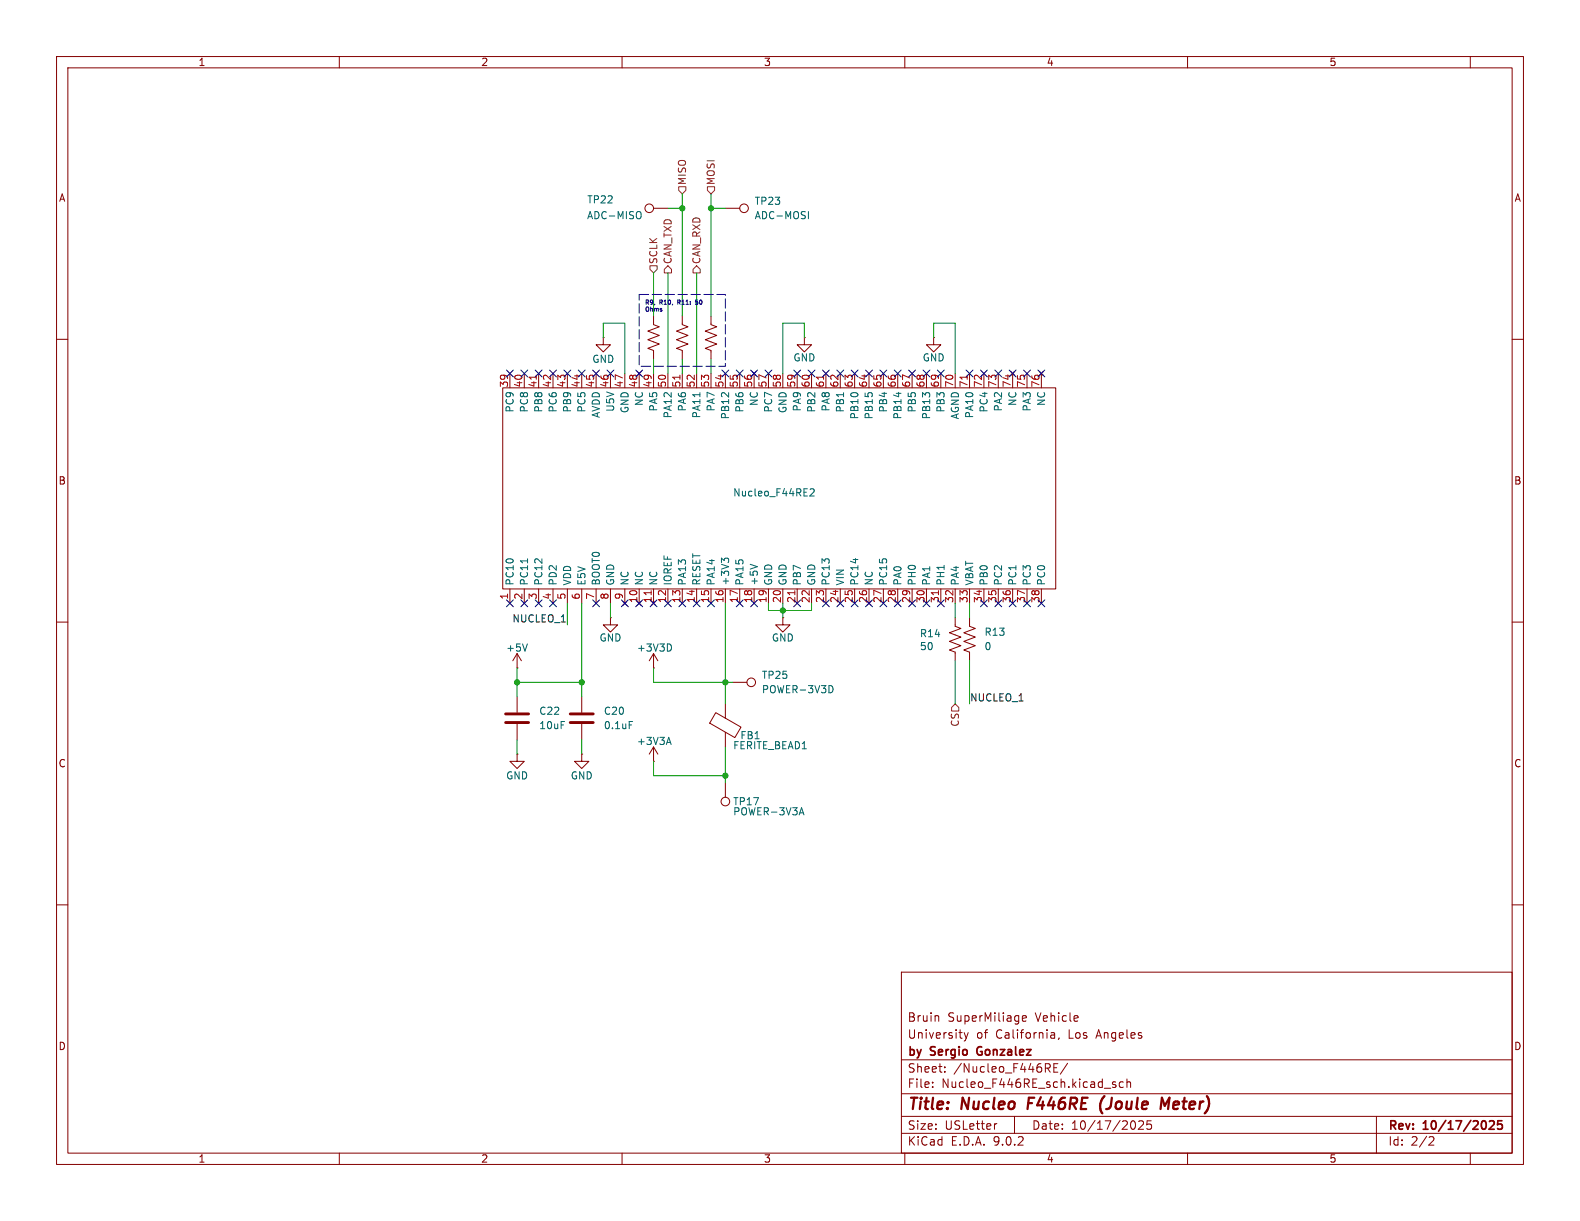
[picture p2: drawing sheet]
<svg xmlns="http://www.w3.org/2000/svg" width="279mm" height="216mm" viewBox="0 0 279 216" stroke-linecap="round" stroke-linejoin="round" font-family="sans-serif">
<g fill="none" stroke="#840000" stroke-width=".18">
<path d="M10 10h259.4v195.9h-259.4zM12 12h255.4v191.9h-255.4zM60 10v2M110 10v2M160 10v2M210 10v2M260 10v2M115.6 36.8h2.5M128.3 36.8h2.5M106.7 59.7v1.3h1.2l-1.2 1.2-1.3-1.2h1.3M106.7 59.7h.1M115.6 55.9v1.5l1 .4-2 .7 2 .8-2 .8 2 .7-2 .8 1 .4v1.5"/>
<path d="M120.6 55.9v1.5l1.1 .4-2.1 .7 2.1 .8-2.1 .8 2.1 .7-2.1 .8 1 .4v1.5M125.7 55.9v1.5l1 .4-2 .7 2 .8-2 .8 2 .7-2 .8 1 .4v1.5M142.2 59.7v1.3h1.3l-1.3 1.2-1.2-1.2h1.2M142.2 59.7h.1M165.1 59.7v1.3h1.3l-1.3 1.2-1.3-1.2h1.3M165.1 59.7h.1M10 60h2M88.9 68.6h97.8v35.5h-97.8zM90.2 66v2.6M92.7 66v2.6M95.2 66v2.6M97.8 66v2.6"/>
<path d="M100.3 66v2.6M102.9 66v2.6M105.4 66v2.6M107.9 66v2.6M110.5 66v2.6M112.6 65.7l.8 .7M113 66v2.6M113.4 65.7l-.8 .7M115.6 66v2.6M118.1 66v2.6M120.6 66v2.6M123.2 66v2.6"/>
<path d="M125.7 66v2.6M128.3 66v2.6M130.8 66v2.6M133 65.7l.7 .7M133.3 66v2.6M133.7 65.7l-.7 .7M135.9 66v2.6M138.4 66v2.6M141 66v2.6M143.5 66v2.6M146 66v2.6M148.6 66v2.6"/>
<path d="M151.1 66v2.6M153.7 66v2.6M156.2 66v2.6M158.7 66v2.6M161.3 66v2.6M163.8 66v2.6M166.4 66v2.6M168.9 66v2.6M171.4 66v2.6M174 66v2.6M176.5 66v2.6M178.7 65.7l.8 .7"/>
<path d="M179.1 66v2.6M179.5 65.7l-.8 .7M181.6 66v2.6M183.8 65.7l.7 .7M184.1 66v2.6M184.5 65.7l-.7 .7M267.4 60h2M10 110h2M90.2 104.1v2.6M91.4 118.1h.1M91.4 115.6v2.5M91.4 115.6l-.7 1.2"/>
<path d="M91.4 115.6l.8 1.2M92.7 104.1v2.6M95.2 104.1v2.6M97.8 104.1v2.6M100.3 104.1v2.6M102.9 104.1v2.6M105.4 104.1v2.6M107.9 109.2v1.3h1.3l-1.3 1.3-1.2-1.3h1.2M107.9 109.2h.1M107.9 104.1v2.6M110.1 106.3l.8 .8M110.5 104.1v2.6"/>
<path d="M110.9 106.3l-.8 .8M113 104.1v2.6M115.2 106.3l.8 .8M115.6 118.1h.1M115.6 115.6l-.8 1.2M115.6 115.6l.7 1.2M115.6 104.1v2.6M115.6 115.6v2.5M116 106.3l-.8 .8M118.1 104.1v2.6M120.6 104.1v2.6M123.2 104.1v2.6"/>
<path d="M125.7 104.1v2.6M128.3 104.1v2.6M130.8 104.1v2.6M133.3 104.1v2.6M135.9 104.1v2.6M138.4 109.2v1.3h1.3l-1.3 1.3-1.2-1.3h1.2M138.4 109.2h.1M138.4 104.1v2.6M141 104.1v2.6M143.5 104.1v2.6M146 104.1v2.6M148.6 104.1v2.6"/>
<path d="M151.1 104.1v2.6M153.7 104.1v2.6M156.2 104.1v2.6M158.7 104.1v2.6M161.3 104.1v2.6M163.8 104.1v2.6M166.4 104.1v2.6M168.9 109.2v1.5l1 .4-2 .8 2 .7-2 .8 2 .8-2 .7 1 .4v1.5M168.9 104.1v2.6M171.4 109.2v1.5l1.1 .4-2.1 .8 2.1 .7-2.1 .8 2.1 .8-2.1 .7 1 .4v1.5M171.4 104.1v2.6M174 104.1v2.6"/>
<path d="M176.5 104.1v2.6M179.1 104.1v2.6M181.6 104.1v2.6M184.1 104.1v2.6M267.4 110h2M91.4 133.4v1.2h1.3l-1.3 1.3-1.2-1.3h1.2M91.4 133.4h.1M91.4 123.2v2.8M91.4 128v2.8M102.9 133.4v1.2h1.2l-1.2 1.3-1.3-1.3h1.3M102.9 133.4h.1M102.9 123.2v2.8"/>
<path d="M102.9 128v2.8M115.6 134.6h.1M115.6 132.1v2.5M115.6 132.1l-.8 1.3M115.6 132.1l.7 1.3M126.6 126l4.4 2.6-1.1 1.8-4.4-2.5zM128.3 124.5v2.5M128.3 129.5v2.6M128.3 138.4v2.6M129.5 120.7h2.6M10 160h2M159.4 171.9h108v32h-108z"/>
<path d="M165.8 179.6l.2 .2v.8M190.6 179.7v.2l-.7 .2M267.4 160h2M159.4 197.4h108M159.4 193.4h108M159.4 187.4h108M164.9 192.1v.2M164.9 191.4v.1M167.1 189.4v.2M167.1 188.7v.1M170.5 182.6l.4 1M170.9 183.6l-.2 .3-.2 .2"/>
<path d="M171.2 182.6l-.3 1M176.3 198.7l-.3 .1M179.4 197.4v3M180.8 180.1l.7-.2-.1-.2-.4-.1-.2 .2 .1 .7h.5M186 182.6h.3l.2 .2v.8M186.4 188.8h.5M186.5 183.5l-.5 .1M186.5 182.9l-.5 .1M187.1 188.1h-.7v1.5h.7M187.3 183.5l-.2 .3M188.8 188l-1.3 1.9M197.3 191.4l-.4-.1-.2 .2 .1 .2 .5 .2v.3h-.6"/>
<path d="M198.6 191.4l-.4-.1-.3 .3v.4l.2 .2h.5M199.3 191.4l.2-.1 .4 .1v.9M199.3 190.8v1.5M200.6 198.3l.2 .8-.2 .4-.2 .2M202.1 198.3v.5l-.8 .9h.9M202.9 198.2l-.1 .7 .2-.1h.5l.1 .6-.2 .3-.6-.2M243.4 197.4v6.5M60 203.9v2M110 203.9v2M159.4 200.4h108M160 203.9v2M210 203.9v2"/>
<path d="M252.9 201l.5 .1 .2 .3-1 1.1h1M260 203.9v2"/>
<circle cx="114.8" cy="36.8" r=".76"/>
<circle cx="131.6" cy="36.8" r=".76"/>
<circle cx="132.8" cy="120.6" r=".76"/>
<circle cx="128.3" cy="141.7" r=".76"/>
</g>
<path d="M172.9 185.3l-.2 .4 .2 .7M263.4 198.3l.6-.1 .2 .1v.3l-.9 1.1h.9M265.6 198.2h-.7l-.1 .7 .2-.2 .5 .1 .2 .2-.1 .5-.2 .2-.6-.2" fill="none" stroke="#840000" stroke-width=".3"/>
<path d="M181.9 194.1l-.2 2M195.3 193.8a2.35 2.35 0 0 0-.4 3.1M205.2 196.1l.3-2 .5 1.4 .8-1.4-.2 2" fill="none" stroke="#840000" stroke-width=".4"/>
<path d="M89.4 126.2h4.1M89.4 127.8h4.1M100.8 126.2h4.1M100.8 127.8h4.1" fill="none" stroke="#840000" stroke-width=".51"/>
<g fill="none" stroke="#006464" stroke-width=".18">
<path d="M113.1 37.4l.1 .1a.81 .81 0 0 1-.1 1.2M143 37.4v1.3M123.8 69.4v.8M93.3 98.8v.7M128.1 99.1l-.5-.4v.8M128.1 98.9l.2-.2h.3l.2 .2M132.7 99.8l1.2 .4M143.3 86.6l.4-.2 .3 .4-.8 .9h.8M93.3 113.9l-.5 1.2M118.5 113.9l.2 .5-.2 .7M111.3 127.6h.6M118 131.3h.6"/>
<path d="M118.3 130.4l.4 1.2M146.6 121.2a.64 .64 0 0 1 .7 .7 .64 .64 0 0 1-.7 .6M141.3 144.1l.4-1.3 .5 1.3M141.4 143.7h.6"/>
</g>
<path d="M94.8 66.3v.8M120.2 66.3v.8M145.6 66.3v.8M171 66.3v.8M115.2 104.4v.8M140.6 104.4v.8M166 104.4v.8" fill="none" stroke="#a90000" stroke-width=".18"/>
<path d="M120 33h1.3v.7l-.7 .6-.6-.6zM125.1 33h1.3v.7l-.7 .6-.6-.6zM114.9 47h1.3v.6l-.6 .7-.7-.7zM118.1 47l.6 .6v.7h-1.2v-.7zM123.2 47l.6 .6v.7h-1.2v-.7zM168.9 124.5l.6 .6v.6h-1.2v-.6z" fill="none" stroke="#725600" stroke-width=".18"/>
<g fill="none" stroke="#009600" stroke-width=".18">
<path d="M118.1 36.8h2.5M120.6 34.3v21.6M125.7 34.3v21.6M125.7 36.8h2.6M106.7 59.7v-2.5h3.8v8.8M115.6 48.3v7.6M118.1 48.3v17.7M123.2 48.3v17.7M142.2 59.7v-2.5h-3.8v8.8M165.1 59.7v-2.5h3.8v8.8M115.6 63.5v2.5M120.6 63.5v2.5"/>
<path d="M125.7 63.5v2.5M91.4 118.1v5.1M100.3 106.7v3.8M102.9 106.7v16.5M107.9 106.7v2.5M115.6 118.1v2.6h13.9M128.3 106.7v17.8M135.9 106.7v1.3h7.6v-1.3M138.4 106.7v2.5M168.9 106.7v2.5M168.9 116.8v7.7M171.4 106.7v2.5"/>
<path d="M171.4 116.8v7.7M91.4 120.7h11.5M91.4 130.8v2.6M102.9 130.8v2.6M115.6 134.6v2.6h12.7M128.3 132.1v6.3"/>
</g>
<g fill="none" stroke="#000084" stroke-width=".18">
<path d="M89.6 65.4l1.2 1.2M90.8 65.4l-1.2 1.2M92.1 65.4l1.2 1.2M93.3 65.4l-1.2 1.2M94.6 65.4l1.3 1.2M95.9 65.4l-1.3 1.2M97.2 65.4l1.2 1.2M98.4 65.4l-1.2 1.2M99.7 65.4l1.2 1.2M100.9 65.4l-1.2 1.2M102.3 65.4l1.2 1.2M103.5 65.4l-1.2 1.2"/>
<path d="M104.8 65.4l1.2 1.2M106 65.4l-1.2 1.2M107.3 65.4l1.3 1.2M108.6 65.4l-1.3 1.2M112.4 65.4l1.2 1.2M113.6 65.4l-1.2 1.2M127.7 65.4l1.2 1.2M128.9 65.4l-1.2 1.2M130.2 65.4l1.2 1.2M131.4 65.4l-1.2 1.2M132.7 65.4l1.3 1.2M134 65.4l-1.3 1.2"/>
<path d="M135.3 65.4l1.2 1.2M136.5 65.4l-1.2 1.2M140.4 65.4l1.2 1.2M141.6 65.4l-1.2 1.2M142.9 65.4l1.2 1.2M144.1 65.4l-1.2 1.2M145.4 65.4l1.3 1.2M146.7 65.4l-1.3 1.2M148 65.4l1.2 1.2M149.2 65.4l-1.2 1.2M150.5 65.4l1.2 1.2M151.7 65.4l-1.2 1.2"/>
<path d="M153.1 65.4l1.2 1.2M154.3 65.4l-1.2 1.2M155.6 65.4l1.2 1.2M156.8 65.4l-1.2 1.2M158.1 65.4l1.3 1.2M159.4 65.4l-1.3 1.2M160.7 65.4l1.2 1.2M161.9 65.4l-1.2 1.2M163.2 65.4l1.2 1.2M164.4 65.4l-1.2 1.2M165.8 65.4l1.2 1.2M167 65.4l-1.2 1.2"/>
<path d="M170.8 65.4l1.3 1.2M172.1 65.4l-1.3 1.2M173.4 65.4l1.2 1.2M174.6 65.4l-1.2 1.2M175.9 65.4l1.2 1.2M177.1 65.4l-1.2 1.2M178.5 65.4l1.2 1.2M179.7 65.4l-1.2 1.2M181 65.4l1.2 1.2M182.2 65.4l-1.2 1.2M183.5 65.4l1.3 1.2M184.8 65.4l-1.3 1.2"/>
<path d="M89.6 106.1l1.2 1.2M90.8 106.1l-1.2 1.2M92.1 106.1l1.2 1.2M93.3 106.1l-1.2 1.2M94.6 106.1l1.3 1.2M95.9 106.1l-1.3 1.2M97.2 106.1l1.2 1.2M98.4 106.1l-1.2 1.2M104.8 106.1l1.2 1.2M106 106.1l-1.2 1.2M109.9 106.1l1.2 1.2M111.1 106.1l-1.2 1.2"/>
<path d="M112.4 106.1l1.2 1.2M113.6 106.1l-1.2 1.2M115 106.1l1.2 1.2M116.2 106.1l-1.2 1.2M117.5 106.1l1.2 1.2M118.7 106.1l-1.2 1.2M120 106.1l1.3 1.2M121.3 106.1l-1.3 1.2M122.6 106.1l1.2 1.2M123.8 106.1l-1.2 1.2M125.1 106.1l1.2 1.2M126.3 106.1l-1.2 1.2"/>
<path d="M130.2 106.1l1.2 1.2M131.4 106.1l-1.2 1.2M132.7 106.1l1.3 1.2M134 106.1l-1.3 1.2M140.4 106.1l1.2 1.2M141.6 106.1l-1.2 1.2M145.4 106.1l1.3 1.2M146.7 106.1l-1.3 1.2M148 106.1l1.2 1.2M149.2 106.1l-1.2 1.2M150.5 106.1l1.2 1.2M151.7 106.1l-1.2 1.2"/>
<path d="M153.1 106.1l1.2 1.2M154.3 106.1l-1.2 1.2M155.6 106.1l1.2 1.2M156.8 106.1l-1.2 1.2M158.1 106.1l1.3 1.2M159.4 106.1l-1.3 1.2M160.7 106.1l1.2 1.2M161.9 106.1l-1.2 1.2M163.2 106.1l1.2 1.2M164.4 106.1l-1.2 1.2M165.8 106.1l1.2 1.2M167 106.1l-1.2 1.2"/>
<path d="M173.4 106.1l1.2 1.2M174.6 106.1l-1.2 1.2M175.9 106.1l1.2 1.2M177.1 106.1l-1.2 1.2M178.5 106.1l1.2 1.2M179.7 106.1l-1.2 1.2M181 106.1l1.2 1.2M182.2 106.1l-1.2 1.2M183.5 106.1l1.3 1.2M184.8 106.1l-1.3 1.2"/>
</g>
<path d="M113 52.1h15.3v12.7h-15.3z" fill="none" stroke="#0000c2" stroke-width=".18" stroke-dasharray="1.7 .6"/>
<g fill="none" stroke="#0000c2" stroke-width=".18">
<path d="M114.7 53.1h-.4v.7M115 53.1h.4M115.1 54.3v.7M117.1 53.1h-.4v.7M117.6 53.2v-.1v.7M118.2 53.1h.3M119.9 53.4h.2M120.3 53.1h-.4v.7M120.7 53.2l.1-.1v.7M121.4 53.2l.1-.1v.7M123 53.7v.1M123 53.8h.3"/>
<path d="M123.4 53.1h-.4v.3h.3M123.7 53.2l.2-.1 .2 .1"/>
</g>
<g fill="#009600" stroke="#009600" stroke-width=".18">
<circle cx="128.3" cy="120.7" r=".46"/>
<circle cx="91.4" cy="120.7" r=".46"/>
<circle cx="102.9" cy="120.7" r=".46"/>
<circle cx="128.3" cy="137.2" r=".46"/>
<circle cx="138.4" cy="108" r=".46"/>
<circle cx="125.7" cy="36.8" r=".46"/>
<circle cx="120.6" cy="36.8" r=".46"/>
</g>
<g font-size="2.8" fill="#840000">
<text x="160.4" y="196.8">Title:</text>
<text x="170.1" y="196.8">Nucleo</text>
<text x="182.6" y="196.8">F446RE</text>
<text x="196.1" y="196.8">(Joule</text>
<text x="207.7" y="196.8">Meter)</text>
</g>
<g font-size="2.1" fill="#840000">
<text x="160.4" y="183.9">University</text>
<text x="160.4" y="180.9">Bruin</text>
<text x="167.6" y="180.9">SuperMiliage</text>
<text x="172.6" y="183.9">of</text>
<text x="176.1" y="183.9">California,</text>
<text x="183.1" y="180.9">Vehicle</text>
<text x="189.1" y="183.9">Los</text>
<text x="194.2" y="183.9">Angeles</text>
<text x="160.4" y="189.9">Sheet:</text>
<text x="160.4" y="187.1">by</text>
<text x="164.6" y="187.1">Sergio</text>
<text x="168.6" y="189.9">/Nucleo_F446RE/</text>
<text x="173.5" y="187.1">Gonzalez</text>
<text x="160.4" y="192.6">File:</text>
<text x="166.5" y="192.6">Nucleo_F446RE_sch.kicad_sch</text>
<text x="160.4" y="202.8">KiCad</text>
<text x="160.4" y="200">Size:</text>
<text x="167.1" y="200">USLetter</text>
<text x="168.1" y="202.8">E.D.A.</text>
<text x="175.7" y="202.8">9.0.2</text>
<text x="182.4" y="200">Date:</text>
<text x="189.4" y="200">10/17/2025</text>
<text x="245.4" y="200.2">Rev:</text>
<text x="245.4" y="202.8">Id:</text>
<text x="249.5" y="202.8">2/2</text>
<text x="251.8" y="200.2">10/17/2025</text>
</g>
<g font-size="1.8" fill="#840000">
<text x="35" y="11.9">1</text>
<text x="85" y="11.9">2</text>
<text x="135" y="11.9">3</text>
<text x="185" y="11.9">4</text>
<text x="235" y="11.9">5</text>
<text x="10.3" y="35.9">A</text>
<text x="267.7" y="35.9">A</text>
<text x="10.3" y="85.9">B</text>
<text x="267.7" y="85.9">B</text>
<text x="10.3" y="135.9">C</text>
<text x="267.7" y="135.9">C</text>
<text x="10.3" y="185.9">D</text>
<text x="267.7" y="185.9">D</text>
<text x="35" y="205.8">1</text>
<text x="85" y="205.8">2</text>
<text x="135" y="205.8">3</text>
<text x="185" y="205.8">4</text>
<text x="235" y="205.8">5</text>
</g>
<g font-size="1.8" fill="#725600">
<text x="121.5" y="32.8" transform="rotate(-90 121.5 32.8)">MISO</text>
<text x="126.6" y="32.8" transform="rotate(-90 126.6 32.8)">MOSI</text>
<text x="116.4" y="46.8" transform="rotate(-90 116.4 46.8)">SCLK</text>
<text x="119" y="46.8" transform="rotate(-90 119 46.8)">CAN_TXD</text>
<text x="124.1" y="46.8" transform="rotate(-90 124.1 46.8)">CAN_RXD</text>
<text x="169.8" y="128.6" transform="rotate(-90 169.8 128.6)">CS</text>
</g>
<g font-size="1.8" fill="#006464">
<text x="103.7" y="39">ADC-MISO</text>
<text x="103.7" y="36.2">TP22</text>
<text x="133.4" y="36.4">TP23</text>
<text x="133.4" y="39">ADC-MOSI</text>
<text x="104.6" y="64.4">GND</text>
<text x="140.2" y="64.1">GND</text>
<text x="163.1" y="64.1">GND</text>
<text x="113.9" y="71.9" transform="rotate(-90 113.9 71.9)">NC</text>
<text x="134.2" y="71.9" transform="rotate(-90 134.2 71.9)">NC</text>
<text x="179.9" y="71.9" transform="rotate(-90 179.9 71.9)">NC</text>
<text x="185" y="71.9" transform="rotate(-90 185 71.9)">NC</text>
<text x="91" y="73" transform="rotate(-90 91 73)">PC9</text>
<text x="93.6" y="73" transform="rotate(-90 93.6 73)">PC8</text>
<text x="96.1" y="73" transform="rotate(-90 96.1 73)">PB8</text>
<text x="98.7" y="73" transform="rotate(-90 98.7 73)">PC6</text>
<text x="101.2" y="73" transform="rotate(-90 101.2 73)">PB9</text>
<text x="103.7" y="73" transform="rotate(-90 103.7 73)">PC5</text>
<text x="106.3" y="74" transform="rotate(-90 106.3 74)">AVDD</text>
<text x="108.8" y="72.9" transform="rotate(-90 108.8 72.9)">U5V</text>
<text x="111.4" y="73.2" transform="rotate(-90 111.4 73.2)">GND</text>
<text x="116.4" y="72.9" transform="rotate(-90 116.4 72.9)">PA5</text>
<text x="119" y="74.1" transform="rotate(-90 119 74.1)">PA12</text>
<text x="121.5" y="72.9" transform="rotate(-90 121.5 72.9)">PA6</text>
<text x="124.1" y="74.1" transform="rotate(-90 124.1 74.1)">PA11</text>
<text x="126.6" y="72.9" transform="rotate(-90 126.6 72.9)">PA7</text>
<text x="129.1" y="74.3" transform="rotate(-90 129.1 74.3)">PB12</text>
<text x="131.7" y="73" transform="rotate(-90 131.7 73)">PB6</text>
<text x="136.8" y="73" transform="rotate(-90 136.8 73)">PC7</text>
<text x="139.3" y="73.2" transform="rotate(-90 139.3 73.2)">GND</text>
<text x="141.8" y="72.9" transform="rotate(-90 141.8 72.9)">PA9</text>
<text x="144.4" y="73" transform="rotate(-90 144.4 73)">PB2</text>
<text x="146.9" y="72.9" transform="rotate(-90 146.9 72.9)">PA8</text>
<text x="149.5" y="73" transform="rotate(-90 149.5 73)">PB1</text>
<text x="152" y="74.3" transform="rotate(-90 152 74.3)">PB10</text>
<text x="154.5" y="74.3" transform="rotate(-90 154.5 74.3)">PB15</text>
<text x="157.1" y="73" transform="rotate(-90 157.1 73)">PB4</text>
<text x="159.6" y="74.3" transform="rotate(-90 159.6 74.3)">PB14</text>
<text x="162.2" y="73" transform="rotate(-90 162.2 73)">PB5</text>
<text x="164.7" y="74.3" transform="rotate(-90 164.7 74.3)">PB13</text>
<text x="167.2" y="73" transform="rotate(-90 167.2 73)">PB3</text>
<text x="169.8" y="74.3" transform="rotate(-90 169.8 74.3)">AGND</text>
<text x="172.3" y="74.1" transform="rotate(-90 172.3 74.1)">PA10</text>
<text x="174.9" y="73" transform="rotate(-90 174.9 73)">PC4</text>
<text x="177.4" y="72.9" transform="rotate(-90 177.4 72.9)">PA2</text>
<text x="182.5" y="72.9" transform="rotate(-90 182.5 72.9)">PA3</text>
<text x="129.5" y="88">Nucleo_F44RE2</text>
<text x="91" y="103.6" transform="rotate(-90 91 103.6)">PC10</text>
<text x="93.6" y="103.6" transform="rotate(-90 93.6 103.6)">PC11</text>
<text x="96.1" y="103.6" transform="rotate(-90 96.1 103.6)">PC12</text>
<text x="98.7" y="103.6" transform="rotate(-90 98.7 103.6)">PD2</text>
<text x="101.2" y="103.6" transform="rotate(-90 101.2 103.6)">VDD</text>
<text x="103.7" y="103.6" transform="rotate(-90 103.7 103.6)">E5V</text>
<text x="106.3" y="103.6" transform="rotate(-90 106.3 103.6)">BOOT0</text>
<text x="108.8" y="103.6" transform="rotate(-90 108.8 103.6)">GND</text>
<text x="111.4" y="103.6" transform="rotate(-90 111.4 103.6)">NC</text>
<text x="113.9" y="103.6" transform="rotate(-90 113.9 103.6)">NC</text>
<text x="116.4" y="103.6" transform="rotate(-90 116.4 103.6)">NC</text>
<text x="119" y="103.6" transform="rotate(-90 119 103.6)">IOREF</text>
<text x="121.5" y="103.6" transform="rotate(-90 121.5 103.6)">PA13</text>
<text x="124.1" y="103.6" transform="rotate(-90 124.1 103.6)">RESET</text>
<text x="126.6" y="103.6" transform="rotate(-90 126.6 103.6)">PA14</text>
<text x="129.1" y="103.6" transform="rotate(-90 129.1 103.6)">+3V3</text>
<text x="131.7" y="103.6" transform="rotate(-90 131.7 103.6)">PA15</text>
<text x="134.2" y="103.6" transform="rotate(-90 134.2 103.6)">+5V</text>
<text x="136.8" y="103.6" transform="rotate(-90 136.8 103.6)">GND</text>
<text x="139.3" y="103.6" transform="rotate(-90 139.3 103.6)">GND</text>
<text x="141.8" y="103.6" transform="rotate(-90 141.8 103.6)">PB7</text>
<text x="144.4" y="103.6" transform="rotate(-90 144.4 103.6)">GND</text>
<text x="146.9" y="103.6" transform="rotate(-90 146.9 103.6)">PC13</text>
<text x="149.5" y="103.6" transform="rotate(-90 149.5 103.6)">VIN</text>
<text x="152" y="103.6" transform="rotate(-90 152 103.6)">PC14</text>
<text x="154.5" y="103.6" transform="rotate(-90 154.5 103.6)">NC</text>
<text x="157.1" y="103.6" transform="rotate(-90 157.1 103.6)">PC15</text>
<text x="159.6" y="103.6" transform="rotate(-90 159.6 103.6)">PA0</text>
<text x="162.2" y="103.6" transform="rotate(-90 162.2 103.6)">PH0</text>
<text x="164.7" y="103.6" transform="rotate(-90 164.7 103.6)">PA1</text>
<text x="167.2" y="103.6" transform="rotate(-90 167.2 103.6)">PH1</text>
<text x="169.8" y="103.6" transform="rotate(-90 169.8 103.6)">PA4</text>
<text x="172.3" y="103.6" transform="rotate(-90 172.3 103.6)">VBAT</text>
<text x="174.9" y="103.6" transform="rotate(-90 174.9 103.6)">PB0</text>
<text x="177.4" y="103.6" transform="rotate(-90 177.4 103.6)">PC2</text>
<text x="179.9" y="103.6" transform="rotate(-90 179.9 103.6)">PC1</text>
<text x="182.5" y="103.6" transform="rotate(-90 182.5 103.6)">PC3</text>
<text x="185" y="103.6" transform="rotate(-90 185 103.6)">PC0</text>
<text x="105.9" y="113.6">GND</text>
<text x="136.4" y="113.6">GND</text>
<text x="162.6" y="112.9">R14</text>
<text x="174" y="112.6">R13</text>
<text x="89.4" y="115.4">+5V</text>
<text x="112.5" y="115.4">+3V3D</text>
<text x="162.6" y="115.2">50</text>
<text x="174" y="115.2">0</text>
<text x="134.6" y="122.8">POWER-3V3D</text>
<text x="134.6" y="120.2">TP25</text>
<text x="95.3" y="126.6">C22</text>
<text x="95.3" y="129.1">10uF</text>
<text x="106.7" y="126.6">C20</text>
<text x="106.7" y="129.1">0.1uF</text>
<text x="112.5" y="131.9">+3V3A</text>
<text x="130.8" y="130.9">FB1</text>
<text x="129.5" y="132.7">FERITE_BEAD1</text>
<text x="89.4" y="138">GND</text>
<text x="100.8" y="138">GND</text>
<text x="129.5" y="142.6">TP17</text>
<text x="129.5" y="144.4">POWER-3V3A</text>
</g>
<g font-size="1.8" fill="#a90000">
<text x="89.9" y="68.6" transform="rotate(-90 89.9 68.6)">39</text>
<text x="92.5" y="68.6" transform="rotate(-90 92.5 68.6)">40</text>
<text x="95" y="68.6" transform="rotate(-90 95 68.6)">41</text>
<text x="97.5" y="68.6" transform="rotate(-90 97.5 68.6)">42</text>
<text x="100.1" y="68.6" transform="rotate(-90 100.1 68.6)">43</text>
<text x="102.6" y="68.6" transform="rotate(-90 102.6 68.6)">44</text>
<text x="105.2" y="68.6" transform="rotate(-90 105.2 68.6)">45</text>
<text x="107.7" y="68.6" transform="rotate(-90 107.7 68.6)">46</text>
<text x="110.2" y="68.6" transform="rotate(-90 110.2 68.6)">47</text>
<text x="112.8" y="68.6" transform="rotate(-90 112.8 68.6)">48</text>
<text x="115.3" y="68.6" transform="rotate(-90 115.3 68.6)">49</text>
<text x="117.9" y="68.6" transform="rotate(-90 117.9 68.6)">50</text>
<text x="120.4" y="68.6" transform="rotate(-90 120.4 68.6)">51</text>
<text x="122.9" y="68.6" transform="rotate(-90 122.9 68.6)">52</text>
<text x="125.5" y="68.6" transform="rotate(-90 125.5 68.6)">53</text>
<text x="128" y="68.6" transform="rotate(-90 128 68.6)">54</text>
<text x="130.6" y="68.6" transform="rotate(-90 130.6 68.6)">55</text>
<text x="133.1" y="68.6" transform="rotate(-90 133.1 68.6)">56</text>
<text x="135.6" y="68.6" transform="rotate(-90 135.6 68.6)">57</text>
<text x="138.2" y="68.6" transform="rotate(-90 138.2 68.6)">58</text>
<text x="140.7" y="68.6" transform="rotate(-90 140.7 68.6)">59</text>
<text x="143.3" y="68.6" transform="rotate(-90 143.3 68.6)">60</text>
<text x="145.8" y="68.6" transform="rotate(-90 145.8 68.6)">61</text>
<text x="148.3" y="68.6" transform="rotate(-90 148.3 68.6)">62</text>
<text x="150.9" y="68.6" transform="rotate(-90 150.9 68.6)">63</text>
<text x="153.4" y="68.6" transform="rotate(-90 153.4 68.6)">64</text>
<text x="156" y="68.6" transform="rotate(-90 156 68.6)">65</text>
<text x="158.5" y="68.6" transform="rotate(-90 158.5 68.6)">66</text>
<text x="161" y="68.6" transform="rotate(-90 161 68.6)">67</text>
<text x="163.6" y="68.6" transform="rotate(-90 163.6 68.6)">68</text>
<text x="166.1" y="68.6" transform="rotate(-90 166.1 68.6)">69</text>
<text x="168.7" y="68.6" transform="rotate(-90 168.7 68.6)">70</text>
<text x="171.2" y="68.6" transform="rotate(-90 171.2 68.6)">71</text>
<text x="173.7" y="68.6" transform="rotate(-90 173.7 68.6)">72</text>
<text x="176.3" y="68.6" transform="rotate(-90 176.3 68.6)">73</text>
<text x="178.8" y="68.6" transform="rotate(-90 178.8 68.6)">74</text>
<text x="181.4" y="68.6" transform="rotate(-90 181.4 68.6)">75</text>
<text x="183.9" y="68.6" transform="rotate(-90 183.9 68.6)">76</text>
<text x="89.9" y="106.1" transform="rotate(-90 89.9 106.1)">1</text>
<text x="92.5" y="106.1" transform="rotate(-90 92.5 106.1)">2</text>
<text x="95" y="106.1" transform="rotate(-90 95 106.1)">3</text>
<text x="97.5" y="106.1" transform="rotate(-90 97.5 106.1)">4</text>
<text x="100.1" y="106.1" transform="rotate(-90 100.1 106.1)">5</text>
<text x="102.6" y="106.1" transform="rotate(-90 102.6 106.1)">6</text>
<text x="105.2" y="106.1" transform="rotate(-90 105.2 106.1)">7</text>
<text x="107.7" y="106.1" transform="rotate(-90 107.7 106.1)">8</text>
<text x="110.2" y="106.1" transform="rotate(-90 110.2 106.1)">9</text>
<text x="112.8" y="106.7" transform="rotate(-90 112.8 106.7)">10</text>
<text x="115.3" y="106.7" transform="rotate(-90 115.3 106.7)">11</text>
<text x="117.9" y="106.7" transform="rotate(-90 117.9 106.7)">12</text>
<text x="120.4" y="106.7" transform="rotate(-90 120.4 106.7)">13</text>
<text x="122.9" y="106.7" transform="rotate(-90 122.9 106.7)">14</text>
<text x="125.5" y="106.7" transform="rotate(-90 125.5 106.7)">15</text>
<text x="128" y="106.7" transform="rotate(-90 128 106.7)">16</text>
<text x="130.6" y="106.7" transform="rotate(-90 130.6 106.7)">17</text>
<text x="133.1" y="106.7" transform="rotate(-90 133.1 106.7)">18</text>
<text x="135.6" y="106.7" transform="rotate(-90 135.6 106.7)">19</text>
<text x="138.2" y="106.7" transform="rotate(-90 138.2 106.7)">20</text>
<text x="140.7" y="106.7" transform="rotate(-90 140.7 106.7)">21</text>
<text x="143.3" y="106.7" transform="rotate(-90 143.3 106.7)">22</text>
<text x="145.8" y="106.7" transform="rotate(-90 145.8 106.7)">23</text>
<text x="148.3" y="106.7" transform="rotate(-90 148.3 106.7)">24</text>
<text x="150.9" y="106.7" transform="rotate(-90 150.9 106.7)">25</text>
<text x="153.4" y="106.7" transform="rotate(-90 153.4 106.7)">26</text>
<text x="156" y="106.7" transform="rotate(-90 156 106.7)">27</text>
<text x="158.5" y="106.7" transform="rotate(-90 158.5 106.7)">28</text>
<text x="161" y="106.7" transform="rotate(-90 161 106.7)">29</text>
<text x="163.6" y="106.7" transform="rotate(-90 163.6 106.7)">30</text>
<text x="166.1" y="106.7" transform="rotate(-90 166.1 106.7)">31</text>
<text x="168.7" y="106.7" transform="rotate(-90 168.7 106.7)">32</text>
<text x="171.2" y="106.7" transform="rotate(-90 171.2 106.7)">33</text>
<text x="173.7" y="106.7" transform="rotate(-90 173.7 106.7)">34</text>
<text x="176.3" y="106.7" transform="rotate(-90 176.3 106.7)">35</text>
<text x="178.8" y="106.7" transform="rotate(-90 178.8 106.7)">36</text>
<text x="181.4" y="106.7" transform="rotate(-90 181.4 106.7)">37</text>
<text x="183.9" y="106.7" transform="rotate(-90 183.9 106.7)">38</text>
</g>
<g font-size="1.8" fill="#0f0f0f">
<text x="90.5" y="110.1">NUCLEO_1</text>
<text x="171.4" y="124.1">NUCLEO_1</text>
</g>
<g font-size="1.1" fill="#0000c2">
<text x="114" y="54.2">R9,</text>
<text x="114" y="55.5">Ohms</text>
<text x="116.7" y="54.2">R10,</text>
<text x="120.2" y="54.2">R11:</text>
<text x="123.6" y="54.2">50</text>
</g>
</svg>
